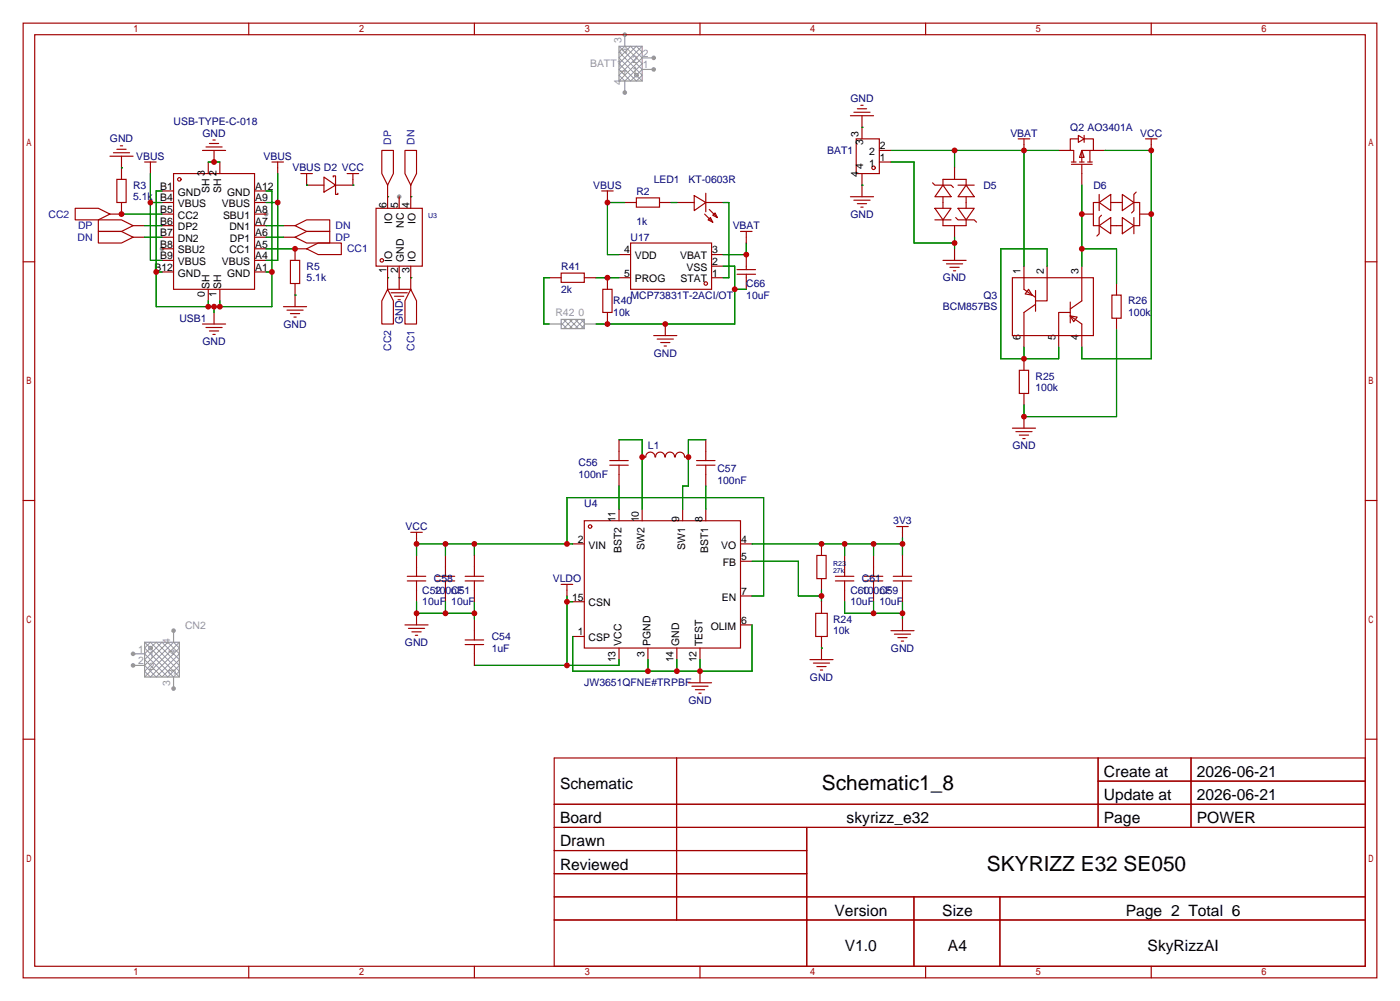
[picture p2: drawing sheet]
<svg xmlns="http://www.w3.org/2000/svg" width="307mm" height="220mm" viewBox="0 0 307 220" stroke-linecap="round" stroke-linejoin="round" font-family="sans-serif">
<g fill="#999">
<circle cx="35.6" cy="54.6" r=".51"/>
<circle cx="58.4" cy="47" r=".51"/>
<circle cx="87.6" cy="43.2" r=".51"/>
<circle cx="143.5" cy="15.2" r=".51"/>
<circle cx="143.5" cy="12.7" r=".51"/>
<circle cx="137.2" cy="7.6" r=".51"/>
<circle cx="137.2" cy="20.3" r=".51"/>
<circle cx="38.1" cy="138.4" r=".51"/>
<circle cx="38.1" cy="151.1" r=".51"/>
<circle cx="29.2" cy="146" r=".51"/>
<circle cx="29.2" cy="143.5" r=".51"/>
</g>
<g fill="none" stroke="#a10000" stroke-width=".25">
<path d="M5.1 5.1h297.2v209.5h-297.2zM7.6 7.6h292.1v204.5h-292.1zM54.6 5.1v2.5M104.1 5.1v2.5M153.7 5.1v2.5M203.2 5.1v2.5M252.7 5.1v2.5M24.1 34.3h5.1M24.9 33.5h3.5M25.7 39.4h2v5h-2zM25.7 32.8h2M26.4 32h.5"/>
<path d="M26.7 34.3v5.1M31.7 35.6h2.6M33 35.6v2.5M38.1 38.1h17.8v25.4h-17.8zM44.4 33h5.1M45.2 32.3h3.6M45.7 35.6v2.5M46 31.5h2M46.7 30.7h.5M47 33v2.6M48.3 35.6v2.5M59.7 35.6h2.5"/>
<path d="M61 35.6v2.5M66 38.1h2.6M67.3 38.1v2.5h3.8M71.1 38.9l2.6 1.7-2.6 1.6zM73.2 38.9v-.3h.5v2M76.2 38.1h2.5M77.5 38.1v2.5h-3.8M83.8 33h2.6v5.1l-1.3 2.5-1.3-2.5zM88.9 33h2.5v5.1l-1.2 2.5-1.3-2.5zM186.7 25.4h5.1M187.5 24.6h3.5M188 30.5h5v7.6h-5z"/>
<path d="M188.2 23.9h2M189 23.1h.5M189.2 25.4v5.1M189.2 38.1v5.1M193 35.6h2.6M193 33h2.6M209.5 36.8v2.6M223.5 30.5h2.6M224.8 30.5v2.5M232.4 33h2.5M235.2 35.6h1M235.2 36.1h4.6"/>
<path d="M236.7 29.7l1.3 .8-1.3 .7zM236.7 30.5h-1.8v2.5h.8v2.6M237 35.6h1M237.5 33l.5 1.5h-1zM237.5 36.1v4.5M238 30.5h2v2.5M238 29.7v1.5M238.8 35.6h1M239.3 33v2.6M240 33h-2.5v2.6M240 33h2.6M251.5 30.5h2.5"/>
<path d="M252.7 30.5v2.5M5.1 57.5h2.5M16.5 45.7h5.1l2.5 1.3-2.5 1.3h-5.1zM21.6 48.3h5.1l2.5 1.2-2.5 1.3h-5.1zM21.6 50.8h5.1l2.5 1.3-2.5 1.2h-5.1zM26.7 44.4v2.6h-2.6M29.2 49.5h2.5M29.2 52.1h2.5M35.6 41.9h2.5M35.6 44.4h2.5M35.6 47h2.5M35.6 49.5h2.5"/>
<path d="M35.6 52.1h2.5M35.6 54.6h2.5M35.6 57.1h2.5M35.6 59.7h2.5M55.9 41.9h2.5M55.9 44.4h2.5M55.9 47h2.5M55.9 49.5h2.5M55.9 52.1h2.5M55.9 54.6h2.5M55.9 57.1h2.5M55.9 59.7h2.5"/>
<path d="M62.2 49.5h2.6M62.2 52.1h2.6M63.8 57.1h2v5.1h-2zM64.8 52.1l2.5-1.3h5.1v2.5h-5.1zM64.8 49.5l2.5-1.2h5.1v2.5h-5.1zM67.3 54.6l2.5-1.3h5.1v2.6h-5.1zM67.3 54.6h-2.5v2.5M73.7 40.6v2.1h.5v-.3M82.5 45.7h10.2v12.7h-10.2zM85.1 40.6v5.1M85.1 58.4v5.1M87.6 43.2v2.5"/>
<path d="M87.6 58.4v5.1M90.2 40.6v5.1M90.2 58.4v5.1M123.2 59.9h5.1v2.1h-5.1zM132.1 41.9h2.5M133.3 41.9v2.5M135.9 55.9h2.5M137.2 44.4h2.5M138.4 53.3h17.8v10.2h-17.8zM139.7 43.4h5.1v2.1h-5.1zM144.8 44.4h2.5M148.6 44.4h3.8"/>
<path d="M152.4 42.9l2.5 1.5-2.5 1.8zM154.7 47l1.8 1.8M154.9 44.4h3.8M154.9 42.4v4.1M155.7 46l1.8 1.8M156 47.8l.5 1-1.1-.5zM156.2 58.4h2.5M156.2 55.9h2.5M156.5 47.2l.5-.5 .5 1.1zM161.8 59.2h4.1M162.6 50.8h2.5M163.8 50.8v2.5"/>
<path d="M163.8 55.9v3.3M186.7 43.2h5.1M187.5 43.9h3.5M188.2 44.7h2M189 45.5h.5M204.7 40.1l.5 .5h3.6l.5 .5M205.2 45.7h3.6l-1.8 2.6zM205.2 48.3h3.6M207 40.6l1.8 2.6h-3.6zM207 48.3v1.2h5.1v-1.2M207 57.1h5.1M207 40.6v-1.2h5.1v1.2"/>
<path d="M207 43.2v2.5M207.8 57.9h3.5M208.5 58.7h2.1M209.3 59.4h.5M209.5 49.5v2.6M209.5 54.6v2.5M209.8 47.8l.5 .5h3.6l.5 .5M210.3 45.7h3.6l-1.8 2.6zM210.3 40.6h3.6M212.1 40.6l1.8 2.6h-3.6zM212.1 43.2v2.5M224.8 58.4v5.1l2.5 1.8"/>
<path d="M229.9 58.4v7.6h-2.6M237.5 47h2.5M237.5 58.4v7.6l-2.6 1.8M241.3 49.5l2.5-1.7v3.5zM241.3 44.4l2.5-1.7v3.5zM241.3 44.4h-1.3v5.1h1.3M241.3 42.7v3.5M241.8 47.2l-.5 .6v3.5l-.5 .5M243.8 44.4h2.6M243.8 49.5h2.6M246.4 47.8l2.5 1.7-2.5 1.8zM246.4 42.7l2.5 1.7-2.5 1.8z"/>
<path d="M248.9 44.4h1.3v5.1h-1.3M248.9 47.8v3.5M249.4 42.2l-.5 .5v3.5l-.5 .5M250.2 47h2.5M299.7 57.5h2.6M44.4 71.1h5.1M45.2 71.9h3.6M45.7 63.5v2.5M46 72.6h2M46.7 73.4h.5M47 68.6v2.5M48.3 63.5v2.5"/>
<path d="M62.2 67.3h5.1M63 68.1h3.5M63.8 68.8h2M64.5 69.6h.5M64.8 62.2v5.1M85.1 63.5l1.3 2.5v5.1h-2.6v-5.1zM85.1 63.5h5.1M85.9 64.3h3.5M86.6 65h2M87.4 65.8h.5M90.2 63.5l1.2 2.5v5.1h-2.5v-5.1zM120.6 61h2.6"/>
<path d="M128.3 61h2.5M132.3 63.5h2.1v5.1h-2.1zM133.3 61v2.5M133.3 68.6v2.5M135.9 61h2.5M143.5 73.7h5.1M144.3 74.4h3.5M145 75.2h2.1M145.8 75.9h.5M146 71.1v2.6M156.2 61h2.5M161.8 60.2h4.1"/>
<path d="M163.8 60.2v3.3M222.2 61h17.8v12.7h-17.8zM224.8 78.7v2.6M225.8 63.5l.8 1.3-1.6-.3zM227.3 66.8l-2.5 1.8v7.6M227.3 63.8v4.5M234.9 69.3l1.6 .3-.8 1zM234.9 68.6h-2.5v7.6M234.9 69.3l2.6 1.8v5.1M234.9 66.3v4.6M244.1 64.8h2v5h-2zM245.1 62.2v2.6"/>
<path d="M245.1 69.8v2.6M135.9 96.5v4.6M154.9 96.5v4.6M222.2 94h5.1M223 94.7h3.6M223.8 81.3h2v5.1h-2zM223.8 95.5h2M224.5 96.3h.5M224.8 86.4v2.5M224.8 91.4v2.6M5.1 109.9h2.5M90.2 116.8h2.5"/>
<path d="M91.4 116.8v2.6M125.7 119.4h2.6M128.3 114.3h34.3v27.9h-34.3zM133.9 101.1h4M133.9 102.1h4M135.9 102.1v4.6M135.9 111.8v2.5M141 111.8v2.5M141 100.3h.7M141.8 100.3a1.01 1.01 0 0 1 1-1.1 1.01 1.01 0 0 1 1 1.1M143.9 100.3a1.01 1.01 0 0 1 1-1.1 1.01 1.01 0 0 1 1 1.1M146.1 100.3a1.01 1.01 0 0 1 1-1.1 1.01 1.01 0 0 1 1 1.1"/>
<path d="M148.3 100.3a1.01 1.01 0 0 1 1-1.1 1.01 1.01 0 0 1 1 1.1M149.9 111.8v2.5M150.4 100.3h.7M152.9 101.1h4.1M152.9 102.1h4.1M154.9 102.1v4.6M154.9 111.8v2.5M162.6 119.4h2.5M180.3 119.4v2.5M196.8 115.6h2.6M198.1 115.6v2.5M299.7 109.9h2.6"/>
<path d="M88.9 137.2h5.1M89.4 127.5h4.1M89.4 126.5h4.1M89.7 137.9h3.5M90.4 138.7h2.1M91.2 139.4h.5M91.4 121.9v4.6M91.4 127.5v4.6M91.4 134.6v2.6M95.8 127.5h4M95.8 126.5h4M97.8 121.9v4.6"/>
<path d="M97.8 127.5v4.6M102.1 127.5h4.1M102.1 126.5h4.1M104.1 121.9v4.6M104.1 127.5v4.6M104.1 135.9v4.6M123.2 128.3h2.5M124.5 128.3v2.5M125.7 132.1h2.6M125.7 139.7h2.6M162.6 130.8h2.5M162.6 123.2h2.5"/>
<path d="M162.6 137.2h2.5M179.1 134.6h2.5v5.1h-2.5zM179.3 121.9h2.1v5.1h-2.1zM180.3 127v2.5M180.3 132.1v2.5M180.3 139.7v5.1M183.4 127.5h4.1M183.4 126.5h4.1M185.4 121.9v4.6M185.4 127.5v4.6M189.7 127.5h4.1M189.7 126.5h4.1"/>
<path d="M191.8 121.9v4.6M191.8 127.5v4.6M195.6 138.4h5.1M196.1 127.5h4.1M196.1 126.5h4.1M196.3 139.2h3.6M197.1 140h2M198.1 121.9v4.6M198.1 127.5v4.6M198.1 135.9v2.5M102.1 141.5h4.1M102.1 140.5h4.1"/>
<path d="M104.1 141.5v4.5M135.9 142.2v2.6M142.2 142.2v2.6M148.6 142.2v2.6M151.1 149.9h5.1M151.9 150.6h3.5M152.7 151.4h2M153.4 152.1h.5M153.7 142.2v2.6M153.7 147.3v2.6M177.8 144.8h5.1M178.6 145.5h3.5"/>
<path d="M179.3 146.3h2.1M180.1 147.1h.5M197.9 140.7h.5M5.1 162.2h2.5M121.7 166.4h178v45.7h-178zM121.7 176.5h178M148.5 166.4v35.5M241.1 166.4v15.2M241.1 171.4h58.6M261.5 166.4v15.2M299.7 162.2h2.6M121.7 181.6h178"/>
<path d="M121.7 186.7h55.4M121.7 196.8h178M121.7 191.8h55.4M177.1 181.6v30.5M200.6 196.8v15.3M219.5 196.8v15.3M54.6 212.1v2.5M104.1 212.1v2.5M121.7 201.9h178M153.7 212.1v2.5M203.2 212.1v2.5M252.7 212.1v2.5"/>
<circle cx="39.4" cy="39.4" r=".38"/>
<circle cx="191.8" cy="36.8" r=".38"/>
<circle cx="83.8" cy="57.1" r=".38"/>
<circle cx="154.9" cy="62.2" r=".38"/>
<circle cx="129.5" cy="115.6" r=".38"/>
</g>
<g fill="none" stroke="#008700" stroke-width=".25">
<path d="M26.7 36.8h.1M33 38.1v19h2.6M45.7 35.6h2.6M61 38.1v19h-2.6M189.2 27.9h.1M195.6 35.6h5.1v17.7h8.8M195.6 33h36.8M209.5 33v3.8M224.8 33v25.4M242.6 33h10.1v45.7h-15.2v-2.5M26.7 47h8.9M31.7 49.5h3.9"/>
<path d="M31.7 52.1h3.9M33 44.4h2.6M34.3 59.7h1.3M35.6 41.9h-1.3v25.4h25.4v-25.4h-1.3M58.4 44.4h2.6M58.4 49.5h3.8M58.4 52.1h3.8M58.4 59.7h1.3M58.4 54.6h6.4M67.3 40.6h.1M77.5 40.6h.1M85.1 43.2h.1"/>
<path d="M90.2 43.2h.1M137.2 44.4h-3.9v11.5h2.6M147.3 44.4h1.3M158.7 44.4h1.3v16.6h-1.3M158.7 58.4h2.6v12.7h-30.5M163.8 53.3v2.6h-5.1M189.2 40.6h.1M209.5 52.1v2.5M229.9 58.4v-3.8h-10.2v24.1h12.7v-2.5M237.5 54.6h7.6v7.6M237.5 40.6v17.8M45.7 66v1.3"/>
<path d="M47 67.3v1.3M48.3 66v1.3M64.8 64.8h.1M85.1 61h.1M87.6 61h.1M90.2 61h.1M120.6 61h-1.2v10.1h1.2M130.8 61h5.1M161.3 63.5h2.5M224.8 76.2v2.5M245.1 72.4v19h-20.3v-2.5M135.9 96.5h5.1v15.3"/>
<path d="M154.9 96.5h-3.8v10.2h-1.2v5.1M97.8 119.4v2.5M104.1 119.4v2.5M124.5 119.4v-10.2h43.1v21.6h-2.5M125.7 119.4h-34.3v2.5M135.9 106.7v5.1M154.9 106.7v5.1M165.1 119.4h33M185.4 119.4v2.5M191.8 119.4v2.5M198.1 118.1v3.8M91.4 132.1v2.5h12.7"/>
<path d="M97.8 132.1v2.5M104.1 132.1v3.8M124.5 130.8v15.2M124.5 132.1h1.2M165.1 123.2h10.2v7.6h5M165.1 137.2v10.1h-39.4v-7.6M180.3 129.5v2.6M185.4 132.1v2.5h12.7M191.8 132.1v2.5M198.1 132.1v3.8M135.9 144.8v1.2h-31.8M142.2 144.8v2.5"/>
<path d="M148.6 144.8v2.5M153.7 144.8v2.5M180.3 142.2h.1"/>
</g>
<g fill="none" stroke="#999" stroke-width=".25">
<path d="M135.9 10.2h5.1v7.6h-5.1zM137.2 7.6v2.6M137.2 17.8v2.5M141 15.2h2.5M141 12.7h2.5M120.6 71.1h2.6M123.2 70.1h5.1v2h-5.1zM128.3 71.1h2.5M38.1 138.4v2.6M29.2 146h2.5M29.2 143.5h2.5M31.7 141h7.7v7.6h-7.7z"/>
<path d="M38.1 148.6v2.5"/>
<circle cx="139.7" cy="16.5" r=".38"/>
<circle cx="33" cy="142.2" r=".38"/>
</g>
<g fill="none" stroke="#999" stroke-width=".22">
<path d="M135.9 17.8l5.1-5.1-2.6-2.5-2.5 2.5 5.1 5.1M135.9 10.2l5.1 5-2.6 2.6-2.5-2.6 5.1-5M137.2 10.2l-1.3 1.2 5.1 5.1-1.3 1.3-3.8-3.8 3.8-3.8 1.3 1.2-5.1 5.1 1.3 1.3 3.8-3.8zM139.9 16.2l.1 .1M140 16.7l-.1 .2M123.2 70.9l1.3 1.2M123.7 70.1l2 2M124.5 70.1l-1.3 1.3M125 70.1l2 2M125.7 70.1l-2 2M126.2 70.1l2.1 2M127 70.1l-2 2"/>
<path d="M127.5 70.1l.8 .8M128.3 70.1l-2.1 2M128.3 71.4l-.8 .7M31.7 142.2l1.3-1.2 6.4 6.3-1.3 1.3zM31.7 143.5l2.6-2.5 5.1 5-2.6 2.6zM31.7 146l5.1-5 2.6 2.5-5.1 5.1zM31.7 147.3l6.4-6.3 1.3 1.2-6.4 6.4zM31.7 141l7.7 7.6M33.2 141.9l.2 .2M33.4 142.4l-.2 .2M35.6 141l3.8 3.8-3.8 3.8-3.9-3.8zM39.4 141l-7.7 7.6"/>
</g>
<g fill="#c00">
<circle cx="33" cy="44.4" r=".63"/>
<circle cx="61" cy="44.4" r=".63"/>
<circle cx="47" cy="35.6" r=".63"/>
<circle cx="59.7" cy="59.7" r=".63"/>
<circle cx="48.3" cy="67.3" r=".63"/>
<circle cx="47" cy="67.3" r=".63"/>
<circle cx="45.7" cy="67.3" r=".63"/>
<circle cx="34.3" cy="59.7" r=".63"/>
<circle cx="64.8" cy="54.6" r=".63"/>
<circle cx="26.7" cy="47" r=".63"/>
<circle cx="104.1" cy="119.4" r=".63"/>
<circle cx="97.8" cy="119.4" r=".63"/>
<circle cx="124.5" cy="119.4" r=".63"/>
<circle cx="91.4" cy="119.4" r=".63"/>
<circle cx="124.5" cy="132.1" r=".63"/>
<circle cx="124.5" cy="146" r=".63"/>
<circle cx="104.1" cy="134.6" r=".63"/>
<circle cx="97.8" cy="134.6" r=".63"/>
<circle cx="91.4" cy="134.6" r=".63"/>
<circle cx="142.2" cy="147.3" r=".63"/>
<circle cx="148.6" cy="147.3" r=".63"/>
<circle cx="153.7" cy="147.3" r=".63"/>
<circle cx="151.1" cy="100.3" r=".63"/>
<circle cx="141" cy="100.3" r=".63"/>
<circle cx="191.8" cy="119.4" r=".63"/>
<circle cx="198.1" cy="119.4" r=".63"/>
<circle cx="185.4" cy="119.4" r=".63"/>
<circle cx="180.3" cy="119.4" r=".63"/>
<circle cx="198.1" cy="134.6" r=".63"/>
<circle cx="191.8" cy="134.6" r=".63"/>
<circle cx="180.3" cy="130.8" r=".63"/>
<circle cx="224.8" cy="78.7" r=".63"/>
<circle cx="224.8" cy="33" r=".63"/>
<circle cx="209.6" cy="33" r=".63"/>
<circle cx="252.7" cy="33" r=".63"/>
<circle cx="252.7" cy="47" r=".63"/>
<circle cx="224.8" cy="91.4" r=".63"/>
<circle cx="209.6" cy="53.3" r=".63"/>
<circle cx="237.5" cy="54.6" r=".63"/>
<circle cx="237.5" cy="47" r=".63"/>
<circle cx="163.8" cy="55.9" r=".63"/>
<circle cx="133.4" cy="44.4" r=".63"/>
<circle cx="133.4" cy="61" r=".63"/>
<circle cx="161.3" cy="63.5" r=".63"/>
<circle cx="146.1" cy="71.1" r=".63"/>
<circle cx="133.4" cy="71.1" r=".63"/>
</g>
<g font-size="4.6">
<text x="180.4" y="173.4">Schematic1_8</text>
<text x="216.7" y="191.2">SKYRIZZ E32 SE050</text>
</g>
<g font-size="3.4">
<text x="122.9" y="173.1">Schematic</text>
<text x="242.3" y="170.5">Create at</text>
<text x="262.7" y="170.5">2026-06-21</text>
<text x="242.3" y="175.6">Update at</text>
<text x="262.7" y="175.6">2026-06-21</text>
<text x="122.9" y="180.7">Board</text>
<text x="122.9" y="185.8">Drawn</text>
<text x="185.9" y="180.7">skyrizz_e32</text>
<text x="242.3" y="180.7">Page</text>
<text x="262.7" y="180.7">POWER</text>
<text x="122.9" y="190.9">Reviewed</text>
<text x="183.2" y="201">Version</text>
<text x="206.9" y="201">Size</text>
<text x="247.2" y="201">Page 2 Total 6</text>
<text x="185.5" y="208.6">V1.0</text>
<text x="208.1" y="208.6">A4</text>
<text x="251.9" y="208.6">SkyRizzAI</text>
</g>
<g font-size="2.3" fill="#999">
<text x="136.4" y="9.5" transform="rotate(-90 136.4 9.5)">3</text>
<text x="137.7" y="11.9" transform="rotate(-90 137.7 11.9)">3</text>
<text x="129.5" y="14.8">BATT1</text>
<text x="137.7" y="16.4" transform="rotate(-90 137.7 16.4)">4</text>
<text x="138.8" y="16.3">1</text>
<text x="138.8" y="13.7">2</text>
<text x="141.1" y="15">1</text>
<text x="141.1" y="12.4">2</text>
<text x="136.4" y="18.7" transform="rotate(-90 136.4 18.7)">4</text>
<text x="121.9" y="69.4">R42</text>
<text x="127" y="69.4">0</text>
<text x="40.6" y="138">CN2</text>
<text x="30.3" y="143.3">1</text>
<text x="37.4" y="141.3" transform="rotate(-90 37.4 141.3)">4</text>
<text x="38.6" y="143.7" transform="rotate(-90 38.6 143.7)">4</text>
<text x="30.3" y="145.8">2</text>
<text x="32.7" y="147.1">2</text>
<text x="32.7" y="144.5">1</text>
<text x="38.6" y="148.1" transform="rotate(-90 38.6 148.1)">3</text>
<text x="37.4" y="150.5" transform="rotate(-90 37.4 150.5)">3</text>
</g>
<g font-size="2.3" fill="#000080">
<text x="186.7" y="22.4">GND</text>
<text x="38.1" y="27.5">USB-TYPE-C-018</text>
<text x="234.9" y="28.7">Q2 AO3401A</text>
<text x="24.1" y="31.3">GND</text>
<text x="29.9" y="35.1">VBUS</text>
<text x="44.4" y="30">GND</text>
<text x="57.8" y="35.1">VBUS</text>
<text x="181.6" y="33.8">BAT1</text>
<text x="221.8" y="30">VBAT</text>
<text x="250.3" y="30">VCC</text>
<text x="29.2" y="41.4">R3</text>
<text x="64.2" y="37.6">VBUS D2 VCC</text>
<text x="130.2" y="41.4">VBUS</text>
<text x="143.5" y="40.2">LED1</text>
<text x="151.1" y="40.2">KT-0603R</text>
<text x="215.9" y="41.4">D5</text>
<text x="240" y="41.4">D6</text>
<text x="29.2" y="44">5.1k</text>
<text x="139.7" y="42.7">R2</text>
<text x="186.7" y="47.8">GND</text>
<text x="138.4" y="52.9">U17</text>
<text x="139.7" y="49.5">1k</text>
<text x="160.8" y="50.3">VBAT</text>
<text x="67.3" y="59.2">R5</text>
<text x="123.2" y="59.2">R41</text>
<text x="67.3" y="61.8">5.1k</text>
<text x="123.2" y="64.3">2k</text>
<text x="138.4" y="65.6">MCP73831T-2ACI/OT</text>
<text x="163.8" y="65.6">10uF</text>
<text x="163.8" y="63">C66</text>
<text x="207" y="61.8">GND</text>
<text x="215.9" y="65.6">Q3</text>
<text x="39.4" y="70.6">USB1</text>
<text x="62.2" y="71.9">GND</text>
<text x="88.4" y="71.1" transform="rotate(-90 88.4 71.1)">GND</text>
<text x="134.6" y="66.8">R40</text>
<text x="134.6" y="69.4">10k</text>
<text x="207" y="68.1">BCM857BS</text>
<text x="247.6" y="69.4">100k</text>
<text x="247.6" y="66.8">R26</text>
<text x="44.4" y="75.7">GND</text>
<text x="143.5" y="78.3">GND</text>
<text x="227.3" y="83.3">R25</text>
<text x="227.3" y="85.9">100k</text>
<text x="142.2" y="98.6">L1</text>
<text x="222.2" y="98.6">GND</text>
<text x="127" y="102.4">C56</text>
<text x="127" y="104.9">100nF</text>
<text x="157.5" y="103.7">C57</text>
<text x="157.5" y="106.2">100nF</text>
<text x="128.3" y="111.3">U4</text>
<text x="89" y="116.4">VCC</text>
<text x="196.1" y="115.1">3V3</text>
<text x="92.7" y="130.3">C52</text>
<text x="95.2" y="127.8">C58</text>
<text x="95.2" y="130.3">100nF</text>
<text x="99.1" y="130.3">C51</text>
<text x="121.3" y="127.8">VLDO</text>
<text x="186.7" y="130.3">C60</text>
<text x="189.2" y="127.8">C61</text>
<text x="189.2" y="130.3">100nF</text>
<text x="193" y="130.3">C59</text>
<text x="92.7" y="132.9">10uF</text>
<text x="99.1" y="132.9">10uF</text>
<text x="182.9" y="136.7">R24</text>
<text x="186.7" y="132.9">10uF</text>
<text x="193" y="132.9">10uF</text>
<text x="88.9" y="141.8">GND</text>
<text x="107.9" y="140.5">C54</text>
<text x="107.9" y="143">1uF</text>
<text x="182.9" y="139.2">10k</text>
<text x="195.6" y="143">GND</text>
<text x="177.8" y="149.4">GND</text>
<text x="128.3" y="150.7">JW3651QFNE#TRPBF</text>
<text x="151.1" y="154.5">GND</text>
</g>
<g font-size="2.3">
<text x="188.5" y="30" transform="rotate(-90 188.5 30)">3</text>
<text x="189.5" y="31.8" transform="rotate(-90 189.5 31.8)">3</text>
<text x="190.8" y="34">2</text>
<text x="193.2" y="35.3">1</text>
<text x="193.2" y="32.8">2</text>
<text x="35.2" y="41.7">B1</text>
<text x="45" y="38.6" transform="rotate(-90 45 38.6)">3</text>
<text x="47.5" y="38.6" transform="rotate(-90 47.5 38.6)">2</text>
<text x="56" y="41.7">A12</text>
<text x="188.5" y="38.9" transform="rotate(-90 188.5 38.9)">4</text>
<text x="189.5" y="37.1" transform="rotate(-90 189.5 37.1)">4</text>
<text x="190.8" y="36.6">1</text>
<text x="35.2" y="44.2">B4</text>
<text x="35.2" y="46.7">B5</text>
<text x="39" y="42.9">GND</text>
<text x="39" y="45.5">VBUS</text>
<text x="46" y="42.3" transform="rotate(-90 46 42.3)">SH</text>
<text x="48.5" y="42.3" transform="rotate(-90 48.5 42.3)">SH</text>
<text x="48.7" y="45.5">VBUS</text>
<text x="49.9" y="42.9">GND</text>
<text x="56" y="46.7">A8</text>
<text x="56" y="44.2">A9</text>
<text x="84.8" y="45.6" transform="rotate(-90 84.8 45.6)">6</text>
<text x="87.4" y="45.6" transform="rotate(-90 87.4 45.6)">5</text>
<text x="89.9" y="45.6" transform="rotate(-90 89.9 45.6)">4</text>
<text x="35.2" y="49.3">B6</text>
<text x="35.2" y="51.8">B7</text>
<text x="39" y="48">CC2</text>
<text x="39" y="50.5">DP2</text>
<text x="39" y="53.1">DN2</text>
<text x="49" y="48">SBU1</text>
<text x="50.4" y="50.5">DN1</text>
<text x="50.5" y="53.1">DP1</text>
<text x="56" y="51.8">A6</text>
<text x="56" y="49.3">A7</text>
<text x="86.1" y="49.1" transform="rotate(-90 86.1 49.1)">IO</text>
<text x="88.6" y="50" transform="rotate(-90 88.6 50)">NC</text>
<text x="91.2" y="49.1" transform="rotate(-90 91.2 49.1)">IO</text>
<text x="33.9" y="59.4">B12</text>
<text x="35.2" y="54.4">B8</text>
<text x="35.2" y="56.9">B9</text>
<text x="39" y="55.6">SBU2</text>
<text x="39" y="58.2">VBUS</text>
<text x="48.7" y="58.2">VBUS</text>
<text x="50.4" y="55.6">CC1</text>
<text x="56" y="59.4">A1</text>
<text x="56" y="56.9">A4</text>
<text x="56" y="54.4">A5</text>
<text x="84.8" y="59.8" transform="rotate(-90 84.8 59.8)">1</text>
<text x="86.1" y="57.5" transform="rotate(-90 86.1 57.5)">IO</text>
<text x="87.4" y="59.8" transform="rotate(-90 87.4 59.8)">2</text>
<text x="88.6" y="57.5" transform="rotate(-90 88.6 57.5)">GND</text>
<text x="89.9" y="59.8" transform="rotate(-90 89.9 59.8)">3</text>
<text x="91.2" y="57.5" transform="rotate(-90 91.2 57.5)">IO</text>
<text x="137" y="55.6">4</text>
<text x="139.4" y="56.9">VDD</text>
<text x="149.3" y="56.9">VBAT</text>
<text x="150.7" y="59.4">VSS</text>
<text x="156.3" y="58.2">2</text>
<text x="156.3" y="55.6">3</text>
<text x="39" y="60.7">GND</text>
<text x="45" y="65.3" transform="rotate(-90 45 65.3)">0</text>
<text x="46" y="63.5" transform="rotate(-90 46 63.5)">SH</text>
<text x="47.5" y="65.3" transform="rotate(-90 47.5 65.3)">1</text>
<text x="48.5" y="63.5" transform="rotate(-90 48.5 63.5)">SH</text>
<text x="49.9" y="60.7">GND</text>
<text x="137" y="60.7">5</text>
<text x="139.4" y="62">PROG</text>
<text x="149.4" y="62">STAT</text>
<text x="156.3" y="60.7">1</text>
<text x="224.1" y="60.2" transform="rotate(-90 224.1 60.2)">1</text>
<text x="229.1" y="60.2" transform="rotate(-90 229.1 60.2)">2</text>
<text x="236.8" y="60.2" transform="rotate(-90 236.8 60.2)">3</text>
<text x="224.1" y="74.7" transform="rotate(-90 224.1 74.7)">6</text>
<text x="231.7" y="74.7" transform="rotate(-90 231.7 74.7)">5</text>
<text x="236.8" y="74.7" transform="rotate(-90 236.8 74.7)">4</text>
<text x="126.9" y="119.1">2</text>
<text x="135.2" y="114.7" transform="rotate(-90 135.2 114.7)">11</text>
<text x="140.2" y="114.7" transform="rotate(-90 140.2 114.7)">10</text>
<text x="149.1" y="114.7" transform="rotate(-90 149.1 114.7)">9</text>
<text x="154.2" y="114.7" transform="rotate(-90 154.2 114.7)">8</text>
<text x="162.7" y="119.1">4</text>
<text x="129.2" y="120.4">VIN</text>
<text x="136.4" y="121.4" transform="rotate(-90 136.4 121.4)">BST2</text>
<text x="141.5" y="120.7" transform="rotate(-90 141.5 120.7)">SW2</text>
<text x="150.4" y="120.7" transform="rotate(-90 150.4 120.7)">SW1</text>
<text x="155.5" y="121.4" transform="rotate(-90 155.5 121.4)">BST1</text>
<text x="158.3" y="120.4">VO</text>
<text x="158.7" y="124.2">FB</text>
<text x="162.7" y="122.9">5</text>
<text x="125.6" y="131.8">15</text>
<text x="158.4" y="131.8">EN</text>
<text x="162.7" y="130.6">7</text>
<text x="129.2" y="133.1">CSN</text>
<text x="162.7" y="136.9">6</text>
<text x="126.9" y="139.4">1</text>
<text x="129.2" y="140.7">CSP</text>
<text x="136.4" y="141.8" transform="rotate(-90 136.4 141.8)">VCC</text>
<text x="142.8" y="141.8" transform="rotate(-90 142.8 141.8)">PGND</text>
<text x="149.1" y="141.8" transform="rotate(-90 149.1 141.8)">GND</text>
<text x="154.2" y="141.8" transform="rotate(-90 154.2 141.8)">TEST</text>
<text x="156" y="138.2">OLIM</text>
<text x="135.2" y="145.4" transform="rotate(-90 135.2 145.4)">13</text>
<text x="141.5" y="144.1" transform="rotate(-90 141.5 144.1)">3</text>
<text x="147.9" y="145.4" transform="rotate(-90 147.9 145.4)">14</text>
<text x="152.9" y="145.4" transform="rotate(-90 152.9 145.4)">12</text>
</g>
<g font-size="2.3" fill="#00f">
<text x="85.9" y="31.8" transform="rotate(-90 85.9 31.8)">DP</text>
<text x="91" y="31.8" transform="rotate(-90 91 31.8)">DN</text>
<text x="10.7" y="47.8">CC2</text>
<text x="17" y="52.9">DN</text>
<text x="17.1" y="50.3">DP</text>
<text x="73.7" y="52.9">DP</text>
<text x="73.7" y="50.3">DN</text>
<text x="76.2" y="55.4">CC1</text>
<text x="85.9" y="77" transform="rotate(-90 85.9 77)">CC2</text>
<text x="91" y="77" transform="rotate(-90 91 77)">CC1</text>
</g>
<g font-size="1.5" fill="#000080">
<text x="94" y="47.9">U3</text>
<text x="182.9" y="124.1">R23</text>
<text x="182.9" y="125.8">27k</text>
</g>
</svg>
